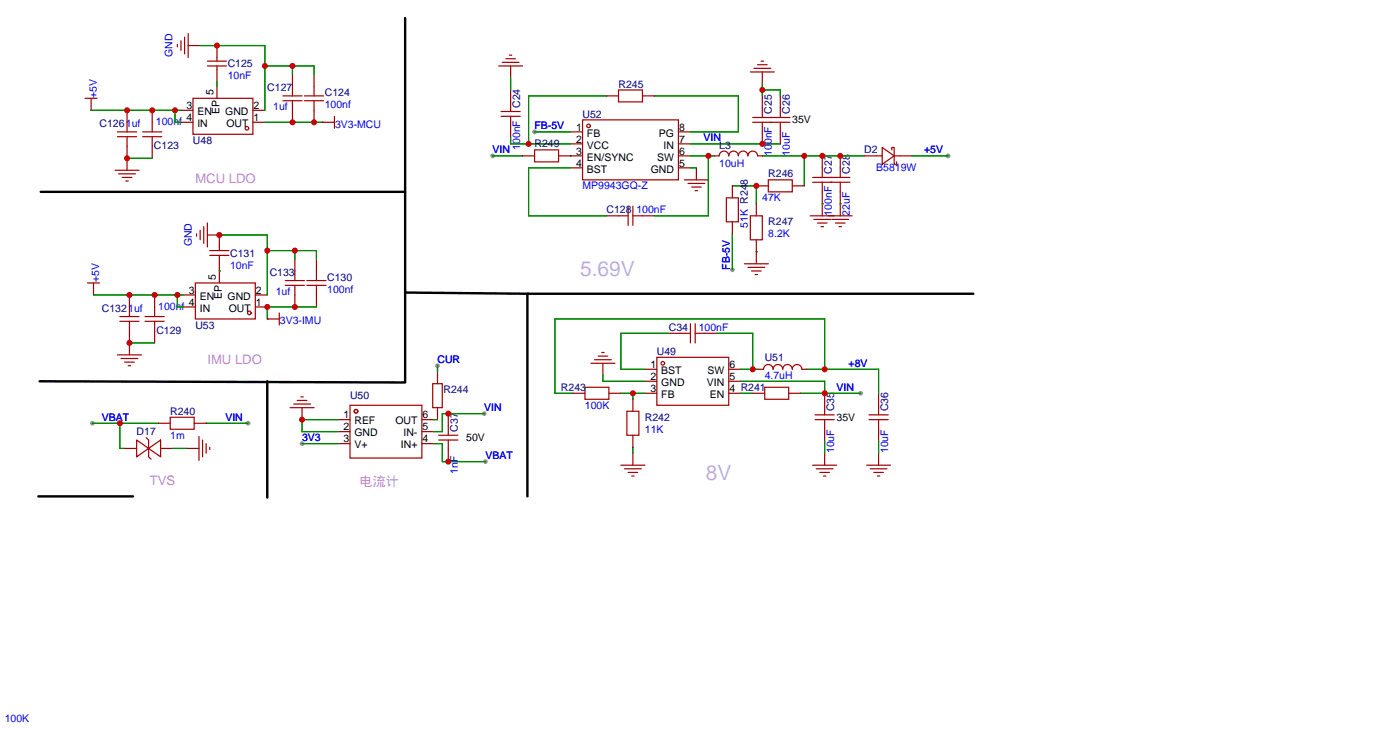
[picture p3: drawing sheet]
<svg xmlns="http://www.w3.org/2000/svg" width="297mm" height="154mm" viewBox="0 0 297 154" stroke-linecap="round" stroke-linejoin="round" font-family="sans-serif">
<g fill="#999">
<circle cx="182.4" cy="83.3" r=".51"/>
<circle cx="64" cy="94" r=".51"/>
<circle cx="102.9" cy="97.8" r=".51"/>
<circle cx="102.6" cy="87.6" r=".51"/>
<circle cx="19.6" cy="89.7" r=".51"/>
<circle cx="52.6" cy="89.7" r=".51"/>
<circle cx="113.3" cy="27.9" r=".51"/>
<circle cx="155.2" cy="57.2" r=".51"/>
<circle cx="200.9" cy="33" r=".51"/>
<circle cx="104.4" cy="33" r=".51"/>
<circle cx="92.7" cy="77.5" r=".51"/>
</g>
<g fill="none" stroke="#a10000" stroke-width=".25">
<path d="M37.6 9.4v.5M38.4 8.6v2.1M39.1 7.9v3.5M39.9 9.7h2.5M39.9 7.1v5.1M43.9 13h4.1M43.9 14h4.1M46 9.7v3.3M46 14v3.3M46 18.3v2.5M62 15.7v4.6M66.5 15.7v4.6"/>
<path d="M105.7 14h5M106.4 13.2h3.6M107.2 12.4h2M107.9 11.7h.6M108.2 14v2.5M108.2 19v4.6M131.1 19h5v2.6h-5zM159 15.2h5.1M159.8 14.5h3.5M160.5 13.7h2.1M161.3 13h.5M161.5 15.2v2.6"/>
<path d="M18 20.8h2.6M19.3 23.4h.1M19.3 20.8v2.6M24.4 36.1h5.1M24.9 29h4.1M24.9 27.9h4.1M25.1 36.8h3.6M25.9 37.6h2M26.7 38.4h.5M26.9 23.4v4.5M26.9 29v7.1M30.2 29h4.1"/>
<path d="M30.2 27.9h4.1M32.3 23.4v4.5M32.3 29v4.5M38.4 25.9h2.5M38.4 23.4h2.5M40.9 20.8h12.7v7.6h-12.7zM53.6 25.9h2.5M53.6 23.4h2.5M59.9 21.3h4.1M59.9 20.3h4.1M62 21.3v4.6M64.5 21.3h4.1"/>
<path d="M64.5 20.3h4.1M66.5 21.3v4.6M68.3 25.9h.1M68.3 25.9h2.6M70.9 24.6v2.6M106.2 24.6h4M106.2 23.6h4M108.2 24.6v4.6M110.7 33h2.6M113.3 31.7h5.1v2.6h-5.1zM118.4 33h5M120.9 27.9h2.5"/>
<path d="M120.9 30.5h2.5M120.9 35.6h2.5M123.4 25.4h20.4v12.7h-20.4zM128.5 20.3h2.6M136.1 20.3h2.6M143.8 27.9h2.5M143.8 30.5h2.5M143.8 33h2.5M143.8 35.6h2.5M145 38.1h5.1M145.8 38.9h3.6M146.6 39.6h2"/>
<path d="M147.6 35.6v2.5M151.4 33h1a1.02 1.02 0 0 1 1-1 1.02 1.02 0 0 1 1 1 1.02 1.02 0 0 1 1-1 1.02 1.02 0 0 1 1.1 1 1.02 1.02 0 0 1 1-1 1.02 1.02 0 0 1 1 1 1.02 1.02 0 0 1 1-1 1.02 1.02 0 0 1 1 1h1M155.2 39.4v2.5M159.5 25.9h7.9M159.5 24.9h7.9M160.3 39.4h2.5M161.5 20.3v4.6M161.5 25.9v4.6M162.8 38.1h5.1v2.5h-5.1zM165.4 20.3v4.6M165.4 25.9v4.6M167.9 39.4h2.5"/>
<path d="M172.2 37.6h7.9M172.2 38.6h7.9M174.2 33v4.6M174.2 38.6v7.1M178.1 33v4.6M178.1 38.6v7.1M183.1 33h3.8M186.9 31.2l2.6 1.8-2.6 1.8zM189 31.7v-.5h.5v3.6h.5v-.5M189.5 33h3.8M18.5 59.9h2.6M19.8 59.9v2.6"/>
<path d="M41.4 59.9h12.7v7.7h-12.7zM41.7 49.5v.5M42.4 48.8v2M43.2 48v3.6M43.9 49.8h2.6v3.3M43.9 47.2v5.1M44.4 53.1h4.1M44.4 54.1h4.1M46.5 54.1v5.8M60.5 59.4h4M62.5 54.9v4.5M65 59.4h4.1"/>
<path d="M67.1 54.9v4.5M128.5 45.7h4.6M133.1 43.7v4.1M134.1 43.7v4.1M134.1 45.7h4.6M147.3 40.4h.5M153.9 41.9h2.6v5.1h-2.6zM155.2 47v2.5M157.7 55.9h5.1M158.5 56.6h3.6M159 45.7h2.5v5.1h-2.5zM159.3 57.4h2"/>
<path d="M160 58.2h.5M160.3 43.2v2.5M160.3 50.8v5.1M171.7 45.7h8.9M172.5 46.5h3.5M173.2 47.2h2.1M174 48h.5M176.3 46.5h3.5M177 47.2h2.1M177.8 48h.5M19.8 62.5h.1M24.9 75.2h5.1"/>
<path d="M25.4 68.1h4.1M25.4 67.1h4.1M25.7 75.9h3.5M26.4 76.7h2M27.2 77.5h.5M27.4 62.5v4.6M27.4 68.1v7.1M30.7 68.1h4.1M30.7 67.1h4.1M32.8 62.5v4.6M32.8 68.1v4.5M38.9 65h2.5"/>
<path d="M38.9 62.5h2.5M54.1 65h2.5M54.1 62.5h2.5M56.6 67.6h.1M56.6 67.6h2.6M59.2 66.3v2.5M60.5 60.5h4M62.5 60.5v4.5M65 60.5h4.1M67.1 60.5v4.5M92.7 78.7v2.6M125.2 77h5.1"/>
<path d="M126 76.2h3.5M126.7 75.4h2.1M127.5 74.7h.5M127.8 77v2.5M136.7 78.2h2.5M139.2 75.7h15.2v10.2h-15.2zM141.7 70.6h4.6M146.3 68.6v4M147.3 70.6h4.6M147.3 68.6v4M154.4 78.2h2.6M160.8 78.2h1a1.02 1.02 0 0 1 1-1 1.02 1.02 0 0 1 1 1 1.02 1.02 0 0 1 1-1 1.02 1.02 0 0 1 1.1 1 1.02 1.02 0 0 1 1-1 1.02 1.02 0 0 1 1 1 1.02 1.02 0 0 1 1-1 1.02 1.02 0 0 1 1 1h1"/>
<path d="M26.4 95h2.6M29 93.2l2.5 1.8-2.5 1.8zM31 92.7l.5 .5v3.6l.5 .5M31.5 95l2.5-1.8v3.6zM33.5 89.7h2.6M34 95h2.6M36.1 88.4h5v2.5h-5zM39.6 95h2.6M41.1 89.7h2.6M42.2 92.5v5M42.9 93.2v3.6M43.7 94v2"/>
<path d="M44.4 94.7v.6M61.5 86.4h5M62.2 85.6h3.6M63 84.8h2M63.8 84.1h.5M64 86.4v2.5M71.6 88.9h2.6M71.6 91.4h2.6M71.6 94h2.6M74.2 85.9h15.2v11.1h-15.2zM89.4 88.9h2.5M89.4 91.4h2.5"/>
<path d="M89.4 94h2.5M91.7 81.3h2v5.1h-2zM92.7 86.4v2.5M93 93.2h4M93 92.2h4M95 87.6v4.6M95 93.2v4.6M121.4 83.3h2.6M124 82h5v2.6h-5zM129 83.3h2.6M131.6 98.6h5.1M132.3 99.3h3.6"/>
<path d="M132.8 87.1h2.6v5.1h-2.6zM134.1 84.6v2.5M134.1 92.2v2.5M134.1 96v2.6M136.7 80.8h2.5M136.7 83.3h2.5M154.4 80.8h2.6M154.4 83.3h2.6M159.5 83.3h2.6M162.1 82h5v2.6h-5zM167.1 83.3h2.6M172.2 98.6h5.1"/>
<path d="M172.7 88.9h4.1M172.7 87.9h4.1M173 99.3h3.5M174.8 83.3v4.6M174.8 88.9v4.6M174.8 96v2.6M183.6 98.6h5.1M184.1 88.9h4.1M184.1 87.9h4.1M184.4 99.3h3.6M186.2 83.3v4.6M186.2 88.9v4.6"/>
<path d="M186.2 96v2.6M133.1 100.1h2M133.9 100.8h.5M173.7 100.1h2.1M174.5 100.8h.5M185.2 100.1h2M185.9 100.8h.5"/>
<circle cx="52.3" cy="27.2" r=".38"/>
<circle cx="124.7" cy="26.7" r=".38"/>
<circle cx="52.8" cy="66.3" r=".38"/>
<circle cx="140.5" cy="77" r=".38"/>
<circle cx="75.4" cy="87.1" r=".38"/>
</g>
<g fill="none" stroke="#008700" stroke-width=".25">
<path d="M42.4 9.7h13.7v13.7M46 17.3v1M56.1 14h10.4v1.7M62 14v1.7M108.2 16.5v2.5M161.5 17.8v2.5M161.5 19h3.9v1.3M19.3 23.4h19.1M26.9 33.5h5.4M37.1 23.4v2.5h1.3M56.1 25.9h12.2M104.4 33h6.3"/>
<path d="M108.2 29.2v1.3h12.7M113.3 27.9h7.6M120.9 33h.1M120.9 35.6h-8.9v10.1h16.5M128.5 20.3h-16.5v10.2M138.7 20.3h17.8v7.6h-10.2M146.3 30.5h19.1M146.3 35.6h1.3M146.3 33h5.1M150.1 33v12.7h-11.4M155.2 39.4h5.1v3.8M161.5 33h21.6"/>
<path d="M170.4 33v6.4M193.3 33h7.6M46.5 57.4h.1M46.5 49.8h10.1v12.7M56.6 53.1h10.5v1.8M62.5 53.1v1.8M155.2 49.5v7.6M160.3 53.3h.1M174.2 43.2h.1M178.1 43.2h.1M19.8 62.5h19.1M27.4 72.6h5.4"/>
<path d="M37.6 62.5v2.5h1.3M67.1 65h-10.5v2.6M92.7 77.5v1.2M127.8 79.5v1.3h8.9M141.7 70.6h-10.1v7.6h5.1M151.9 70.6h7.6v7.6M157 78.2h3.8M170.9 78.2h15.3v5.1M174.8 78.2v-10.6h-57.2v15.7h3.8M19.6 89.7h13.9M25.4 89.7v5.3h1M36.6 95h3"/>
<path d="M43.7 89.7h8.9M64 94h7.6M71.6 88.9h-7.6v2.5h7.6M91.9 94h1.8v3.8h9.2M91.9 88.9h.8M102.6 87.6h-8.9v3.8h-1.8M131.6 83.3h5.1M134.1 83.3v1.3M134.1 94.7v1.3M157 80.8h17.8v2.5M157 83.3h2.5M169.7 83.3h12.7"/>
<path d="M174.8 93.5v2.5M186.2 93.5v2.5"/>
</g>
<path d="M85.9 3.8v77.2l-77.5-.2M8.6 40.6h77.3M85.9 62l26.1 .2M206.2 62.2h-94.4v43M56.6 80.8v24.6M8.1 105.2h20.1" fill="none" stroke="#000" stroke-width=".51"/>
<g fill="#c00">
<circle cx="62" cy="25.9" r=".63"/>
<circle cx="66.5" cy="25.9" r=".63"/>
<circle cx="26.9" cy="33.5" r=".63"/>
<circle cx="26.9" cy="23.4" r=".63"/>
<circle cx="32.3" cy="23.4" r=".63"/>
<circle cx="37.1" cy="23.4" r=".63"/>
<circle cx="46" cy="9.7" r=".63"/>
<circle cx="56.1" cy="14" r=".63"/>
<circle cx="62" cy="14" r=".63"/>
<circle cx="174.8" cy="83.3" r=".63"/>
<circle cx="174.8" cy="78.2" r=".63"/>
<circle cx="159.5" cy="78.2" r=".63"/>
<circle cx="134.1" cy="83.3" r=".63"/>
<circle cx="64" cy="88.9" r=".63"/>
<circle cx="95" cy="97.8" r=".63"/>
<circle cx="95" cy="87.6" r=".63"/>
<circle cx="25.4" cy="89.7" r=".63"/>
<circle cx="112" cy="30.5" r=".63"/>
<circle cx="150.1" cy="33" r=".63"/>
<circle cx="161.5" cy="30.5" r=".63"/>
<circle cx="161.5" cy="19" r=".63"/>
<circle cx="160.3" cy="39.4" r=".63"/>
<circle cx="174.2" cy="33" r=".63"/>
<circle cx="178.1" cy="33" r=".63"/>
<circle cx="170.4" cy="33" r=".63"/>
<circle cx="56.6" cy="65" r=".63"/>
<circle cx="62.5" cy="65" r=".63"/>
<circle cx="27.4" cy="72.6" r=".63"/>
<circle cx="27.4" cy="62.5" r=".63"/>
<circle cx="32.8" cy="62.5" r=".63"/>
<circle cx="37.6" cy="62.5" r=".63"/>
<circle cx="46.5" cy="49.8" r=".63"/>
<circle cx="56.6" cy="53.1" r=".63"/>
<circle cx="62.5" cy="53.1" r=".63"/>
</g>
<g font-size="4.4" fill="#c9f">
<text x="122.9" y="58.4">5.69V</text>
<text x="149.6" y="101.6">8V</text>
</g>
<g font-size="2.8" fill="#c6f">
<text x="41.4" y="38.7">MCU LDO</text>
<text x="43.9" y="77.1">IMU LDO</text>
<text x="31.7" y="102.7">TVS</text>
<text x="76.2" y="103">电流计</text>
</g>
<g font-size="2.2" fill="#00f">
<text x="36.6" y="12.1" transform="rotate(-90 36.6 12.1)">GND</text>
<text x="48.3" y="16.8">10nF</text>
<text x="20.5" y="20.7" transform="rotate(-90 20.5 20.7)">+5V</text>
<text x="57.9" y="23.4">1uf</text>
<text x="68.8" y="22.9">100nf</text>
<text x="33" y="26.6">100nf</text>
<text x="71" y="27.1">3V3-MCU</text>
<text x="113.3" y="27.4">FB-5V</text>
<text x="149.1" y="30">VIN</text>
<text x="104.4" y="32.5">VIN</text>
<text x="110.2" y="31.7" transform="rotate(-90 110.2 31.7)">100nF</text>
<text x="152.4" y="35.3">10uH</text>
<text x="163.6" y="33" transform="rotate(-90 163.6 33)">100nF</text>
<text x="167.4" y="33" transform="rotate(-90 167.4 33)">10uF</text>
<text x="195.8" y="32.5">+5V</text>
<text x="123.4" y="40.1">MP9943GQ-Z</text>
<text x="185.7" y="36.3">B5819W</text>
<text x="134.9" y="45.2">100nF</text>
<text x="161.5" y="42.7">47K</text>
<text x="176.3" y="45.7" transform="rotate(-90 176.3 45.7)">100nF</text>
<text x="180.1" y="45.7" transform="rotate(-90 180.1 45.7)">22uF</text>
<text x="40.6" y="52.2" transform="rotate(-90 40.6 52.2)">GND</text>
<text x="158.5" y="48.3" transform="rotate(-90 158.5 48.3)">51K R248</text>
<text x="162.8" y="50.3">8.2K</text>
<text x="21" y="59.8" transform="rotate(-90 21 59.8)">+5V</text>
<text x="48.8" y="56.9">10nF</text>
<text x="154.7" y="57.1" transform="rotate(-90 154.7 57.1)">FB-5V</text>
<text x="33.5" y="65.7">100nf</text>
<text x="58.4" y="62.5">1uf</text>
<text x="69.3" y="62">100nf</text>
<text x="59.3" y="68.7">3V3-IMU</text>
<text x="148.1" y="70.1">100nF</text>
<text x="92.7" y="77">CUR</text>
<text x="179.8" y="77.7">+8V</text>
<text x="162.1" y="80.3">4.7uH</text>
<text x="177.3" y="82.8">VIN</text>
<text x="21.6" y="89.2">VBAT</text>
<text x="47.8" y="89.2">VIN</text>
<text x="102.6" y="87.1">VIN</text>
<text x="124" y="86.6">100K</text>
<text x="36.1" y="93">1m</text>
<text x="64" y="93.5">3V3</text>
<text x="136.7" y="91.7">11K</text>
<text x="97" y="100.3" transform="rotate(-90 97 100.3)">1nF</text>
<text x="102.9" y="97.3">VBAT</text>
<text x="176.8" y="96" transform="rotate(-90 176.8 96)">10uF</text>
<text x="188.2" y="96" transform="rotate(-90 188.2 96)">10uF</text>
<text x="1" y="152.9">100K</text>
</g>
<g font-size="2.2" fill="#000080">
<text x="48.3" y="14.2">C125</text>
<text x="56.6" y="19.3">C127</text>
<text x="68.8" y="20.3">C124</text>
<text x="110.2" y="22.9" transform="rotate(-90 110.2 22.9)">C24</text>
<text x="131.1" y="18.5">R245</text>
<text x="21.1" y="26.9">C1261uf</text>
<text x="123.4" y="24.9">U52</text>
<text x="163.6" y="24.1" transform="rotate(-90 163.6 24.1)">C25</text>
<text x="167.4" y="24.1" transform="rotate(-90 167.4 24.1)">C26</text>
<text x="32.6" y="31.7">C123</text>
<text x="40.9" y="30.5">U48</text>
<text x="113.3" y="31.2">R249</text>
<text x="152.4" y="31.5">L3</text>
<text x="183.1" y="32.5">D2</text>
<text x="162.8" y="37.6">R246</text>
<text x="176.3" y="36.8" transform="rotate(-90 176.3 36.8)">C27</text>
<text x="180.1" y="36.8" transform="rotate(-90 180.1 36.8)">C28</text>
<text x="128.5" y="45.2">C128</text>
<text x="162.8" y="47.8">R247</text>
<text x="48.8" y="54.4">C131</text>
<text x="57.1" y="58.4">C133</text>
<text x="69.3" y="59.4">C130</text>
<text x="21.6" y="66">C1321uf</text>
<text x="33.1" y="70.8">C129</text>
<text x="41.4" y="69.6">U53</text>
<text x="141.7" y="70.1">C34</text>
<text x="139.2" y="75.2">U49</text>
<text x="162.1" y="76.5">U51</text>
<text x="94" y="83.3">R244</text>
<text x="118.9" y="82.8">R243</text>
<text x="36.1" y="87.9">R240</text>
<text x="74.2" y="84.6">U50</text>
<text x="136.7" y="89.2">R242</text>
<text x="176.8" y="87.1" transform="rotate(-90 176.8 87.1)">C35</text>
<text x="188.2" y="87.1" transform="rotate(-90 188.2 87.1)">C36</text>
<text x="29" y="92.2">D17</text>
<text x="97" y="91.4" transform="rotate(-90 97 91.4)">C37</text>
</g>
<g font-size="2.2">
<text x="39.5" y="23.1">3</text>
<text x="45.2" y="20.2" transform="rotate(-90 45.2 20.2)">5</text>
<text x="53.7" y="23.1">2</text>
<text x="39.5" y="25.6">4</text>
<text x="41.8" y="24.4">EN</text>
<text x="41.8" y="26.9">IN</text>
<text x="46.5" y="24.2" transform="rotate(-90 46.5 24.2)">EP</text>
<text x="47.7" y="24.4">GND</text>
<text x="48" y="26.9">OUT</text>
<text x="53.7" y="25.6">1</text>
<text x="122.1" y="27.7">1</text>
<text x="124.4" y="28.9">FB</text>
<text x="139.6" y="28.9">PG</text>
<text x="143.9" y="27.7">8</text>
<text x="167.9" y="26.2">35V</text>
<text x="122.1" y="30.2">2</text>
<text x="122.1" y="32.7">3</text>
<text x="122.1" y="35.3">4</text>
<text x="124.4" y="31.5">VCC</text>
<text x="124.4" y="34">EN/SYNC</text>
<text x="139.2" y="34">SW</text>
<text x="140.6" y="31.5">IN</text>
<text x="143.9" y="35.3">5</text>
<text x="143.9" y="32.7">6</text>
<text x="143.9" y="30.2">7</text>
<text x="124.4" y="36.6">BST</text>
<text x="137.9" y="36.6">GND</text>
<text x="45.7" y="59.3" transform="rotate(-90 45.7 59.3)">5</text>
<text x="40" y="62.2">3</text>
<text x="40" y="64.7">4</text>
<text x="42.3" y="63.5">EN</text>
<text x="47" y="63.4" transform="rotate(-90 47 63.4)">EP</text>
<text x="48.2" y="63.5">GND</text>
<text x="54.2" y="64.7">1</text>
<text x="54.2" y="62.2">2</text>
<text x="42.3" y="66">IN</text>
<text x="48.5" y="66">OUT</text>
<text x="137.8" y="78">1</text>
<text x="154.6" y="78">6</text>
<text x="137.8" y="80.5">2</text>
<text x="137.8" y="83">3</text>
<text x="140.1" y="79.2">BST</text>
<text x="140.1" y="81.8">GND</text>
<text x="149.8" y="81.8">VIN</text>
<text x="149.9" y="79.2">SW</text>
<text x="154.6" y="83">4 R241</text>
<text x="154.6" y="80.5">5</text>
<text x="72.8" y="88.6">1</text>
<text x="75.1" y="89.9">REF</text>
<text x="83.8" y="89.9">OUT</text>
<text x="89.5" y="88.6">6</text>
<text x="140.1" y="84.3">FB</text>
<text x="150.4" y="84.3">EN</text>
<text x="177.3" y="89.2">35V</text>
<text x="72.8" y="91.2">2</text>
<text x="72.8" y="93.7">3</text>
<text x="75.1" y="92.4">GND</text>
<text x="75.1" y="95">V+</text>
<text x="84.9" y="95">IN+</text>
<text x="85.5" y="92.4">IN-</text>
<text x="89.5" y="93.7">4</text>
<text x="89.5" y="91.2">5</text>
<text x="98.8" y="93.5">50V</text>
</g>
</svg>
